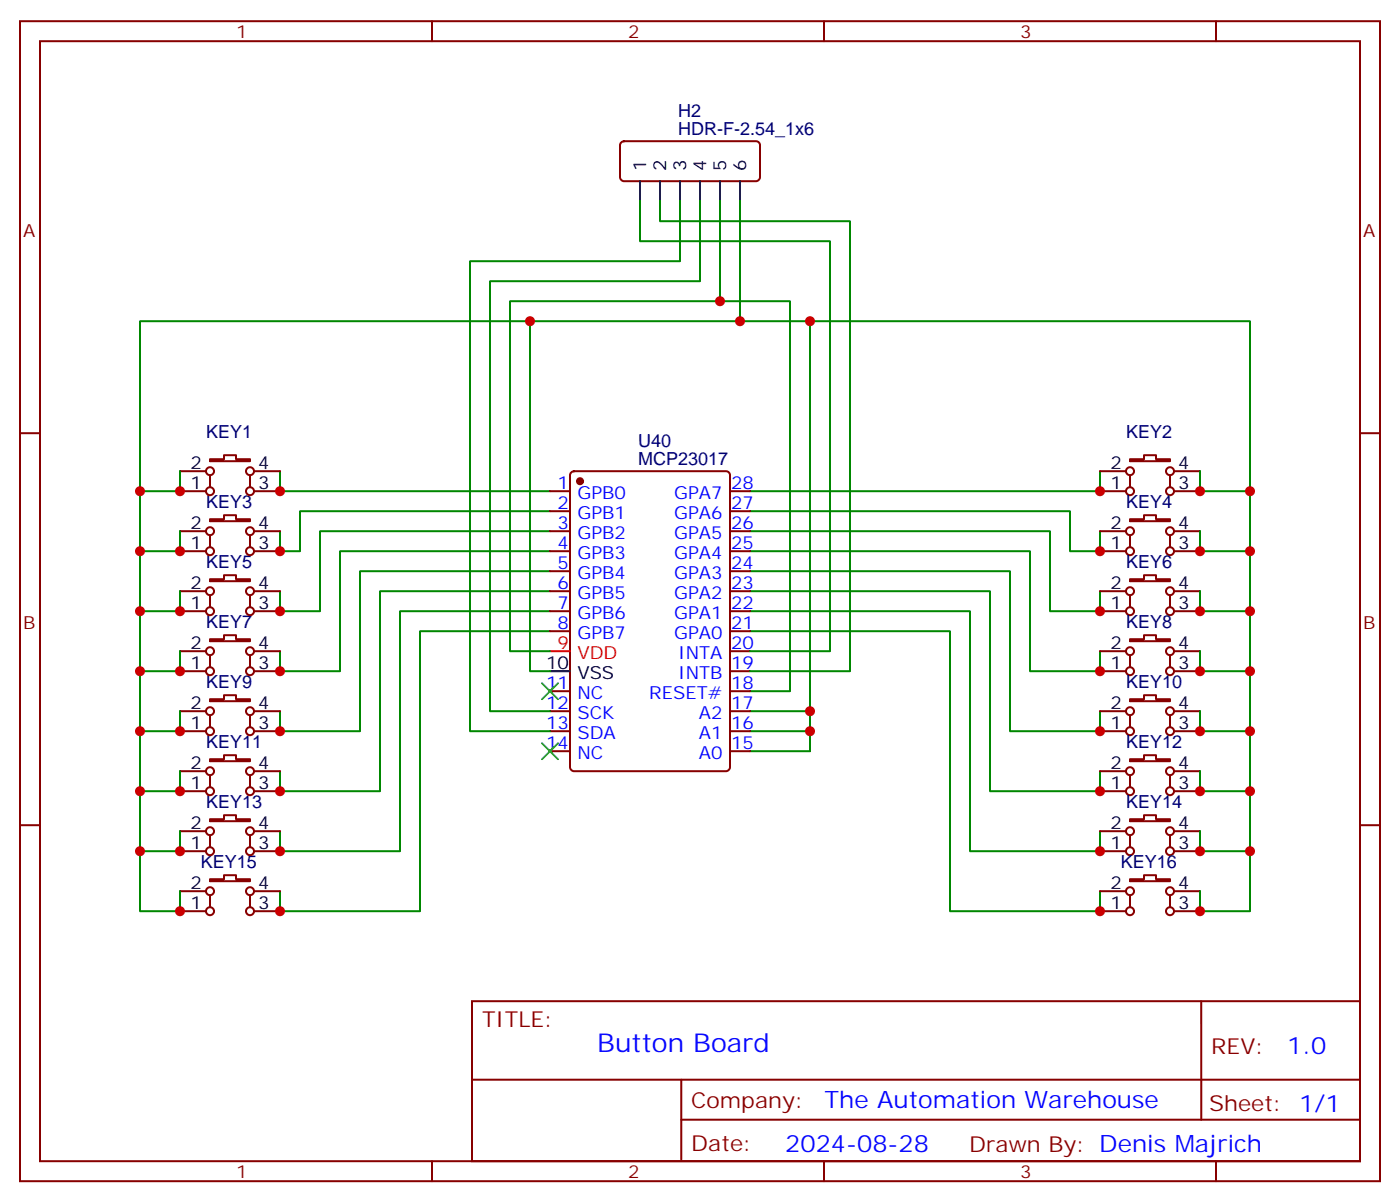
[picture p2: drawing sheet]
<svg xmlns="http://www.w3.org/2000/svg" width="247mm" height="212mm" viewBox="0 0 247 212" stroke-linecap="round" stroke-linejoin="round" font-family="sans-serif">
<g fill="none" stroke="#870000" stroke-width=".35">
<path d="M3.5 3.7h239.9v204.7h-239.9zM7.1 7.3h232.8v197.5h-232.8zM76.2 3.7v3.6M145.3 3.7v3.6M214.5 3.7v3.6M109.6 25.1l.5-.2h23.2a.71 .71 0 0 1 .8 .7v5.7a.76 .76 0 0 1-.8 .7h-23.2a.76 .76 0 0 1-.7-.7v-5.7zM3.5 76.4h3.6M239.9 76.4h3.5M31.7 86.6h4.6M31.7 93.7h4.6M31.7 97.2h4.6M31.7 83.1h4.6"/>
<path d="M37 91.6h2.5v-.7h2.1v.7h2.5v.3h-7.1zM37 81h2.5v-.7h2.1v.7h2.5v.4h-7.1zM37 83.8v2.1M37 94.4v2.1M44.1 83.8v2.1M44.1 94.4v2.1M44.8 86.6h4.6M44.8 93.7h4.6M44.8 97.2h4.6M44.8 83.1h4.6M97 86.6h3.5M97 90.2h3.5"/>
<path d="M97 93.7h3.5M97 97.2h3.5M100.8 83.3l.4-.2h26.9a.71 .71 0 0 1 .7 .7v51.5a.76 .76 0 0 1-.7 .7h-26.9a.76 .76 0 0 1-.7-.7v-51.5zM128.8 86.6h3.5M128.8 90.2h3.5M128.8 93.7h3.5M128.8 97.2h3.5M194 86.6h4.6M194 93.7h4.6M194 97.2h4.6M194 83.1h4.6M199.3 81h2.5v-.7h2.1v.7h2.5v.4h-7.1z"/>
<path d="M199.3 91.6h2.5v-.7h2.1v.7h2.5v.3h-7.1zM199.3 83.8v2.1M199.3 94.4v2.1M206.4 83.8v2.1M206.4 94.4v2.1M207.1 86.6h4.6M207.1 93.7h4.6M207.1 97.2h4.6M207.1 83.1h4.6M31.7 104.3h4.6M31.7 107.8h4.6M31.7 118.4h4.6"/>
<path d="M31.7 114.9h4.6M37 112.7h2.5v-.7h2.1v.7h2.5v.4h-7.1zM37 102.2h2.5v-.7h2.1v.7h2.5v.3h-7.1zM37 105v2.1M37 115.6v2.1M44.1 105v2.1M44.1 115.6v2.1M44.8 104.3h4.6M44.8 107.8h4.6M44.8 118.4h4.6M44.8 114.9h4.6M97 100.8h3.5"/>
<path d="M97 104.3h3.5M97 107.8h3.5M97 111.3h3.5M128.8 100.8h3.5M128.8 104.3h3.5M128.8 107.8h3.5M128.8 111.3h3.5M128.8 118.4h3.5M128.8 114.9h3.5M194 104.3h4.6M194 107.8h4.6M194 118.4h4.6"/>
<path d="M194 114.9h4.6M199.3 102.2h2.5v-.7h2.1v.7h2.5v.3h-7.1zM199.3 112.7h2.5v-.7h2.1v.7h2.5v.4h-7.1zM199.3 105v2.1M199.3 115.6v2.1M206.4 105v2.1M206.4 115.6v2.1M207.1 104.3h4.6M207.1 107.8h4.6M207.1 118.4h4.6M207.1 114.9h4.6M31.7 125.4h4.6"/>
<path d="M31.7 129h4.6M31.7 139.6h4.6M31.7 136h4.6M37 133.9h2.5v-.7h2.1v.7h2.5v.4h-7.1zM37 123.3h2.5v-.7h2.1v.7h2.5v.4h-7.1zM37 126.2v2.1M37 136.7v2.2M44.1 126.2v2.1M44.1 136.7v2.2M44.8 125.4h4.6M44.8 129h4.6M44.8 139.6h4.6"/>
<path d="M44.8 136h4.6M97 121.9h3.5M97 125.4h3.5M97 129h3.5M97 132.5h3.5M128.8 121.9h3.5M128.8 125.4h3.5M128.8 129h3.5M128.8 132.5h3.5M194 125.4h4.6M194 129h4.6M194 139.6h4.6"/>
<path d="M194 136h4.6M199.3 123.3h2.5v-.7h2.1v.7h2.5v.4h-7.1zM199.3 133.9h2.5v-.7h2.1v.7h2.5v.4h-7.1zM199.3 126.2v2.1M199.3 136.7v2.2M206.4 126.2v2.1M206.4 136.7v2.2M207.1 125.4h4.6M207.1 129h4.6M207.1 139.6h4.6M207.1 136h4.6M3.5 145.6h3.6"/>
<path d="M31.7 150.1h4.6M31.7 146.6h4.6M31.7 157.2h4.6M37 155.1h2.5v-.7h2.1v.7h2.5v.3h-7.1zM37 144.5h2.5v-.7h2.1v.7h2.5v.4h-7.1zM37 147.3v2.1M37 157.9v2.1M44.1 147.3v2.1M44.1 157.9v2.1M44.8 150.1h4.6M44.8 146.6h4.6M44.8 157.2h4.6"/>
<path d="M194 150.1h4.6M194 146.6h4.6M194 157.2h4.6M199.3 144.5h2.5v-.7h2.1v.7h2.5v.4h-7.1zM199.3 155.1h2.5v-.7h2.1v.7h2.5v.3h-7.1zM199.3 147.3v2.1M199.3 157.9v2.1M206.4 147.3v2.1M206.4 157.9v2.1M207.1 150.1h4.6M207.1 146.6h4.6M207.1 157.2h4.6"/>
<path d="M239.9 145.6h3.5M31.7 160.7h4.6M44.8 160.7h4.6M83.3 176.6h156.6v28.2h-156.6zM194 160.7h4.6M207.1 160.7h4.6M211.9 176.6v20.9M83.3 190.4h156.5M120.2 197.5h119.6M120.2 190.4v14.2M76.2 204.8v3.6M145.3 204.8v3.6"/>
<path d="M214.5 204.8v3.6"/>
<circle cx="37" cy="83.1" r=".71"/>
<circle cx="37" cy="93.7" r=".71"/>
<circle cx="37" cy="97.2" r=".71"/>
<circle cx="37" cy="86.6" r=".71"/>
<circle cx="44.1" cy="93.7" r=".71"/>
<circle cx="44.1" cy="97.2" r=".71"/>
<circle cx="44.1" cy="83.1" r=".71"/>
<circle cx="44.1" cy="86.6" r=".71"/>
<circle cx="199.3" cy="83.1" r=".71"/>
<circle cx="199.3" cy="86.6" r=".71"/>
<circle cx="199.3" cy="93.7" r=".71"/>
<circle cx="199.3" cy="97.2" r=".71"/>
<circle cx="206.4" cy="86.6" r=".71"/>
<circle cx="206.4" cy="83.1" r=".71"/>
<circle cx="206.4" cy="93.7" r=".71"/>
<circle cx="206.4" cy="97.2" r=".71"/>
<circle cx="37" cy="114.9" r=".71"/>
<circle cx="37" cy="118.4" r=".71"/>
<circle cx="37" cy="107.8" r=".71"/>
<circle cx="37" cy="104.3" r=".71"/>
<circle cx="44.1" cy="114.9" r=".71"/>
<circle cx="44.1" cy="104.3" r=".71"/>
<circle cx="44.1" cy="107.8" r=".71"/>
<circle cx="44.1" cy="118.4" r=".71"/>
<circle cx="199.3" cy="107.8" r=".71"/>
<circle cx="199.3" cy="114.9" r=".71"/>
<circle cx="199.3" cy="118.4" r=".71"/>
<circle cx="199.3" cy="104.3" r=".71"/>
<circle cx="206.4" cy="118.4" r=".71"/>
<circle cx="206.4" cy="104.3" r=".71"/>
<circle cx="206.4" cy="107.8" r=".71"/>
<circle cx="206.4" cy="114.9" r=".71"/>
<circle cx="37" cy="129" r=".71"/>
<circle cx="37" cy="139.6" r=".71"/>
<circle cx="37" cy="125.4" r=".71"/>
<circle cx="37" cy="136" r=".71"/>
<circle cx="44.1" cy="125.4" r=".71"/>
<circle cx="44.1" cy="129" r=".71"/>
<circle cx="44.1" cy="136" r=".71"/>
<circle cx="44.1" cy="139.6" r=".71"/>
<circle cx="199.3" cy="136" r=".71"/>
<circle cx="199.3" cy="129" r=".71"/>
<circle cx="199.3" cy="125.4" r=".71"/>
<circle cx="199.3" cy="139.6" r=".71"/>
<circle cx="206.4" cy="139.6" r=".71"/>
<circle cx="206.4" cy="129" r=".71"/>
<circle cx="206.4" cy="125.4" r=".71"/>
<circle cx="206.4" cy="136" r=".71"/>
<circle cx="37" cy="157.2" r=".71"/>
<circle cx="37" cy="150.1" r=".71"/>
<circle cx="37" cy="146.6" r=".71"/>
<circle cx="44.1" cy="157.2" r=".71"/>
<circle cx="44.1" cy="150.1" r=".71"/>
<circle cx="44.1" cy="146.6" r=".71"/>
<circle cx="199.3" cy="157.2" r=".71"/>
<circle cx="199.3" cy="146.6" r=".71"/>
<circle cx="199.3" cy="150.1" r=".71"/>
<circle cx="206.4" cy="150.1" r=".71"/>
<circle cx="206.4" cy="146.6" r=".71"/>
<circle cx="206.4" cy="157.2" r=".71"/>
<circle cx="37" cy="160.7" r=".71"/>
<circle cx="44.1" cy="160.7" r=".71"/>
<circle cx="199.3" cy="160.7" r=".71"/>
<circle cx="206.4" cy="160.7" r=".71"/>
</g>
<g fill="none" stroke="#008700" stroke-width=".35">
<path d="M112.9 35.5v7h33.5v72.4h-14.1M116.4 35.5v3.5h33.5v79.4h-17.6M119.9 35.5v10.6h-37v82.9h14.1M123.5 35.5v14.1h-37.1v75.8h10.6M127 35.5v17.6h-37v61.8h7M130.5 35.5v21.2h-37v61.7h3.5M93.5 56.7h-68.8v29.9h7v-3.5M127 53.1h12.3v68.8h-7M130.5 56.7h12.4v68.7M142.9 56.7h77.6v29.9h-8.8v-3.5M24.7 86.6v10.6h7v-3.5M24.7 97.2v10.6h7v-3.5"/>
<path d="M49.4 83.1v3.5h47.6M97 90.2h-44.1v7h-3.5v-3.5M97 93.7h-40.6v14.1h-7v-3.5M97 97.2h-37v21.2h-10.6v-3.5M132.3 97.2h49.4v21.2h12.3v-3.5M132.3 93.7h52.9v14.1h8.8v-3.5M132.3 90.2h56.4v7h5.3v-3.5M194 83.1v3.5h-61.7M220.5 86.6v10.6h-8.8v-3.5M220.5 97.2v10.6h-8.8v-3.5M24.7 107.8v10.6h7v-3.5M24.7 118.4v10.6h7v-3.6"/>
<path d="M97 100.8h-33.5v28.2h-14.1v-3.6M97 104.3h-30v35.3h-17.6v-3.6M97 107.8h-26.4v42.3h-21.2v-3.5M97 111.3h-22.9v49.4h-24.7v-3.5M132.3 111.3h35.3v49.4h26.4v-3.5M132.3 107.8h38.8v42.3h22.9v-3.5M132.3 104.3h42.3v35.3h19.4v-3.6M132.3 100.8h45.9v28.2h15.8v-3.6M220.5 107.8v10.6h-8.8v-3.5M220.5 118.4v10.6h-8.8v-3.6M24.7 129v10.6h7v-3.6M24.7 139.6v10.5h7v-3.5"/>
<path d="M132.3 129h10.6v3.5h-10.6M132.3 125.4h10.6v3.6M220.5 129v10.6h-8.8v-3.6M220.5 139.6v10.5h-8.8v-3.5M24.7 150.1v10.6h7v-3.5M220.5 150.1v10.6h-8.8v-3.5"/>
</g>
<circle cx="102.3" cy="84.9" r=".53" fill="#870000" stroke="#870000" stroke-width=".35"/>
<path d="M97 114.9h3.5" fill="none" stroke="#f00" stroke-width=".35"/>
<path d="M112.9 32v3.5M116.4 32v3.5M119.9 32v3.5M123.5 32v3.5M127 32v3.5M130.5 32v3.5M97 118.4h3.5" fill="none" stroke="#000" stroke-width=".35"/>
<path d="M95.6 120.5l2.8 2.8M95.6 131.1l2.8 2.8M98.4 120.5l-2.8 2.8M98.4 131.1l-2.8 2.8" fill="none" stroke="#3c3" stroke-width=".35"/>
<g fill="#c00">
<circle cx="142.9" cy="125.4" r=".88"/>
<circle cx="142.9" cy="129" r=".88"/>
<circle cx="130.5" cy="56.7" r=".88"/>
<circle cx="127" cy="53.1" r=".88"/>
<circle cx="93.5" cy="56.7" r=".88"/>
<circle cx="24.7" cy="86.6" r=".88"/>
<circle cx="24.7" cy="97.2" r=".88"/>
<circle cx="24.7" cy="107.8" r=".88"/>
<circle cx="24.7" cy="118.4" r=".88"/>
<circle cx="24.7" cy="129" r=".88"/>
<circle cx="24.7" cy="139.6" r=".88"/>
<circle cx="24.7" cy="150.1" r=".88"/>
<circle cx="142.9" cy="56.7" r=".88"/>
<circle cx="220.5" cy="86.6" r=".88"/>
<circle cx="220.5" cy="97.2" r=".88"/>
<circle cx="220.5" cy="107.8" r=".88"/>
<circle cx="220.5" cy="118.4" r=".88"/>
<circle cx="220.5" cy="129" r=".88"/>
<circle cx="220.5" cy="139.6" r=".88"/>
<circle cx="220.5" cy="150.1" r=".88"/>
<circle cx="31.8" cy="86.6" r=".88"/>
<circle cx="31.8" cy="97.2" r=".88"/>
<circle cx="31.8" cy="107.8" r=".88"/>
<circle cx="31.8" cy="118.4" r=".88"/>
<circle cx="31.8" cy="129" r=".88"/>
<circle cx="31.8" cy="139.6" r=".88"/>
<circle cx="31.8" cy="150.1" r=".88"/>
<circle cx="31.8" cy="160.7" r=".88"/>
<circle cx="49.4" cy="160.7" r=".88"/>
<circle cx="49.4" cy="150.1" r=".88"/>
<circle cx="49.4" cy="139.6" r=".88"/>
<circle cx="49.4" cy="129" r=".88"/>
<circle cx="49.4" cy="118.4" r=".88"/>
<circle cx="49.4" cy="107.8" r=".88"/>
<circle cx="49.4" cy="97.2" r=".88"/>
<circle cx="49.4" cy="86.6" r=".88"/>
<circle cx="194" cy="86.6" r=".88"/>
<circle cx="194" cy="97.2" r=".88"/>
<circle cx="194" cy="107.8" r=".88"/>
<circle cx="194" cy="118.4" r=".88"/>
<circle cx="194" cy="129" r=".88"/>
<circle cx="194" cy="139.6" r=".88"/>
<circle cx="194" cy="150.1" r=".88"/>
<circle cx="194" cy="160.7" r=".88"/>
<circle cx="211.7" cy="160.7" r=".88"/>
<circle cx="211.7" cy="150.1" r=".88"/>
<circle cx="211.7" cy="139.6" r=".88"/>
<circle cx="211.7" cy="129" r=".88"/>
<circle cx="211.7" cy="118.4" r=".88"/>
<circle cx="211.7" cy="107.8" r=".88"/>
<circle cx="211.7" cy="97.2" r=".88"/>
<circle cx="211.7" cy="86.6" r=".88"/>
</g>
<text font-size="4.6" fill="#00f" x="105.3" y="185.6">Button Board</text>
<g font-size="4.2" fill="#00f">
<text x="227.1" y="185.9">1.0</text>
<text x="145.4" y="195.4">The Automation Warehouse</text>
<text x="138.5" y="203.2">2024-08-28</text>
</g>
<g font-size="3.9" fill="#800">
<text x="85" y="181.2">TITLE:</text>
<text x="213.6" y="185.9">REV:</text>
<text x="121.9" y="195.4">Company:</text>
<text x="213.3" y="196">Sheet: 1/1</text>
<text x="121.9" y="203.1">Date:</text>
<text x="171" y="203.1">Drawn By: Denis Majrich</text>
</g>
<g font-size="3.2" fill="#800">
<text x="41.6" y="6.7">1</text>
<text x="110.8" y="6.7">2</text>
<text x="179.9" y="6.7">3</text>
<text x="4.1" y="41.8">A</text>
<text x="240.4" y="41.8">A</text>
<text x="4.1" y="111">B</text>
<text x="240.4" y="111">B</text>
<text x="41.6" y="207.8">1</text>
<text x="110.8" y="207.8">2</text>
<text x="179.9" y="207.8">3</text>
</g>
<g font-size="3.2" fill="#000080">
<text x="119.6" y="23.8">HDR-F-2.54_1x6</text>
<text x="119.6" y="20.7">H2</text>
<text x="36.4" y="77.2">KEY1</text>
<text x="198.6" y="77.2">KEY2</text>
<text x="112.5" y="82">MCP23017</text>
<text x="112.5" y="78.8">U40</text>
<text x="36.4" y="89.5">KEY3</text>
<text x="198.6" y="89.5">KEY4</text>
<text x="36.4" y="100.1">KEY5</text>
<text x="198.6" y="100.1">KEY6</text>
<text x="36.4" y="110.7">KEY7</text>
<text x="198.6" y="110.7">KEY8</text>
<text x="36.4" y="121.3">KEY9</text>
<text x="198.6" y="121.3">KEY10</text>
<text x="36.4" y="131.9">KEY11</text>
<text x="198.6" y="131.9">KEY12</text>
<text x="36.4" y="142.4">KEY13</text>
<text x="198.6" y="142.4">KEY14</text>
<text x="35.4" y="153">KEY15</text>
<text x="197.7" y="153">KEY16</text>
</g>
<g font-size="3.2">
<text x="113.9" y="30.2" transform="rotate(-90 113.9 30.2)">1</text>
<text x="117.5" y="30.2" transform="rotate(-90 117.5 30.2)">2</text>
<text x="121" y="30.2" transform="rotate(-90 121 30.2)">3</text>
<text x="124.5" y="30.2" transform="rotate(-90 124.5 30.2)">4</text>
<text x="128.1" y="30.2" transform="rotate(-90 128.1 30.2)">5</text>
<text x="131.6" y="30.2" transform="rotate(-90 131.6 30.2)">6</text>
<text x="33.6" y="82.8">2</text>
<text x="45.5" y="82.8">4</text>
<text x="195.9" y="82.8">2</text>
<text x="207.8" y="82.8">4</text>
<text x="33.6" y="86.3">1</text>
<text x="45.5" y="86.3">3</text>
<text x="195.9" y="86.3">1</text>
<text x="207.8" y="86.3">3</text>
<text x="33.6" y="93.3">2</text>
<text x="45.5" y="93.3">4</text>
<text x="195.9" y="93.3">2</text>
<text x="207.8" y="93.3">4</text>
<text x="33.6" y="96.9">1</text>
<text x="45.5" y="96.9">3</text>
<text x="195.9" y="96.9">1</text>
<text x="207.8" y="96.9">3</text>
<text x="33.6" y="107.5">1</text>
<text x="33.6" y="103.9">2</text>
<text x="45.5" y="107.5">3</text>
<text x="45.5" y="103.9">4</text>
<text x="195.9" y="107.5">1</text>
<text x="195.9" y="103.9">2</text>
<text x="207.8" y="107.5">3</text>
<text x="207.8" y="103.9">4</text>
<text x="33.6" y="118">1</text>
<text x="33.6" y="114.5">2</text>
<text x="45.5" y="118">3</text>
<text x="45.5" y="114.5">4</text>
<text x="96.3" y="118">10</text>
<text x="101.8" y="119.8">VSS</text>
<text x="195.9" y="118">1</text>
<text x="195.9" y="114.5">2</text>
<text x="207.8" y="118">3</text>
<text x="207.8" y="114.5">4</text>
<text x="33.6" y="125.1">2</text>
<text x="45.5" y="125.1">4</text>
<text x="195.9" y="125.1">2</text>
<text x="207.8" y="125.1">4</text>
<text x="33.6" y="128.6">1</text>
<text x="45.5" y="128.6">3</text>
<text x="195.9" y="128.6">1</text>
<text x="207.8" y="128.6">3</text>
<text x="33.6" y="135.7">2</text>
<text x="45.5" y="135.7">4</text>
<text x="195.9" y="135.7">2</text>
<text x="207.8" y="135.7">4</text>
<text x="33.6" y="139.2">1</text>
<text x="45.5" y="139.2">3</text>
<text x="195.9" y="139.2">1</text>
<text x="207.8" y="139.2">3</text>
<text x="33.6" y="149.8">1</text>
<text x="33.6" y="146.3">2</text>
<text x="45.5" y="149.8">3</text>
<text x="45.5" y="146.3">4</text>
<text x="195.9" y="149.8">1</text>
<text x="195.9" y="146.3">2</text>
<text x="207.8" y="149.8">3</text>
<text x="207.8" y="146.3">4</text>
<text x="33.6" y="160.4">1</text>
<text x="33.6" y="156.8">2</text>
<text x="45.5" y="160.4">3</text>
<text x="45.5" y="156.8">4</text>
<text x="195.9" y="160.4">1</text>
<text x="195.9" y="156.8">2</text>
<text x="207.8" y="160.4">3</text>
<text x="207.8" y="156.8">4</text>
</g>
<g font-size="3.2" fill="#00f">
<text x="98.4" y="86.3">1</text>
<text x="98.4" y="89.8">2</text>
<text x="101.8" y="88.1">GPB0</text>
<text x="118.9" y="88.1">GPA7</text>
<text x="128.9" y="89.8">27</text>
<text x="128.9" y="86.3">28</text>
<text x="98.4" y="93.3">3</text>
<text x="101.8" y="91.6">GPB1</text>
<text x="101.8" y="95.1">GPB2</text>
<text x="118.9" y="95.1">GPA5</text>
<text x="118.9" y="91.6">GPA6</text>
<text x="128.9" y="93.3">26</text>
<text x="98.4" y="96.9">4</text>
<text x="98.4" y="100.4">5</text>
<text x="101.8" y="98.6">GPB3</text>
<text x="118.9" y="98.6">GPA4</text>
<text x="128.9" y="100.4">24</text>
<text x="128.9" y="96.9">25</text>
<text x="98.4" y="103.9">6</text>
<text x="98.4" y="107.5">7</text>
<text x="101.8" y="102.2">GPB4</text>
<text x="101.8" y="105.7">GPB5</text>
<text x="118.9" y="105.7">GPA2</text>
<text x="118.9" y="102.2">GPA3</text>
<text x="128.9" y="107.5">22</text>
<text x="128.9" y="103.9">23</text>
<text x="98.4" y="111">8</text>
<text x="101.8" y="109.2">GPB6</text>
<text x="101.8" y="112.7">GPB7</text>
<text x="118.9" y="112.7">GPA0</text>
<text x="118.9" y="109.2">GPA1</text>
<text x="128.9" y="111">21</text>
<text x="119.6" y="119.8">INTB</text>
<text x="119.6" y="116.3">INTA</text>
<text x="128.9" y="118">19</text>
<text x="128.9" y="114.5">20</text>
<text x="96.3" y="121.6">11</text>
<text x="96.3" y="125.1">12</text>
<text x="101.8" y="123.3">NC</text>
<text x="114.5" y="123.3">RESET#</text>
<text x="128.9" y="125.1">17</text>
<text x="128.9" y="121.6">18</text>
<text x="96.3" y="128.6">13</text>
<text x="101.8" y="126.9">SCK</text>
<text x="101.8" y="130.4">SDA</text>
<text x="123.3" y="130.4">A1</text>
<text x="123.3" y="126.9">A2</text>
<text x="128.9" y="128.6">16</text>
<text x="96.3" y="132.2">14</text>
<text x="101.8" y="133.9">NC</text>
<text x="123.3" y="133.9">A0</text>
<text x="128.9" y="132.2">15</text>
</g>
<g font-size="3.2" fill="#f00">
<text x="98.4" y="114.5">9</text>
<text x="101.8" y="116.3">VDD</text>
</g>
</svg>
